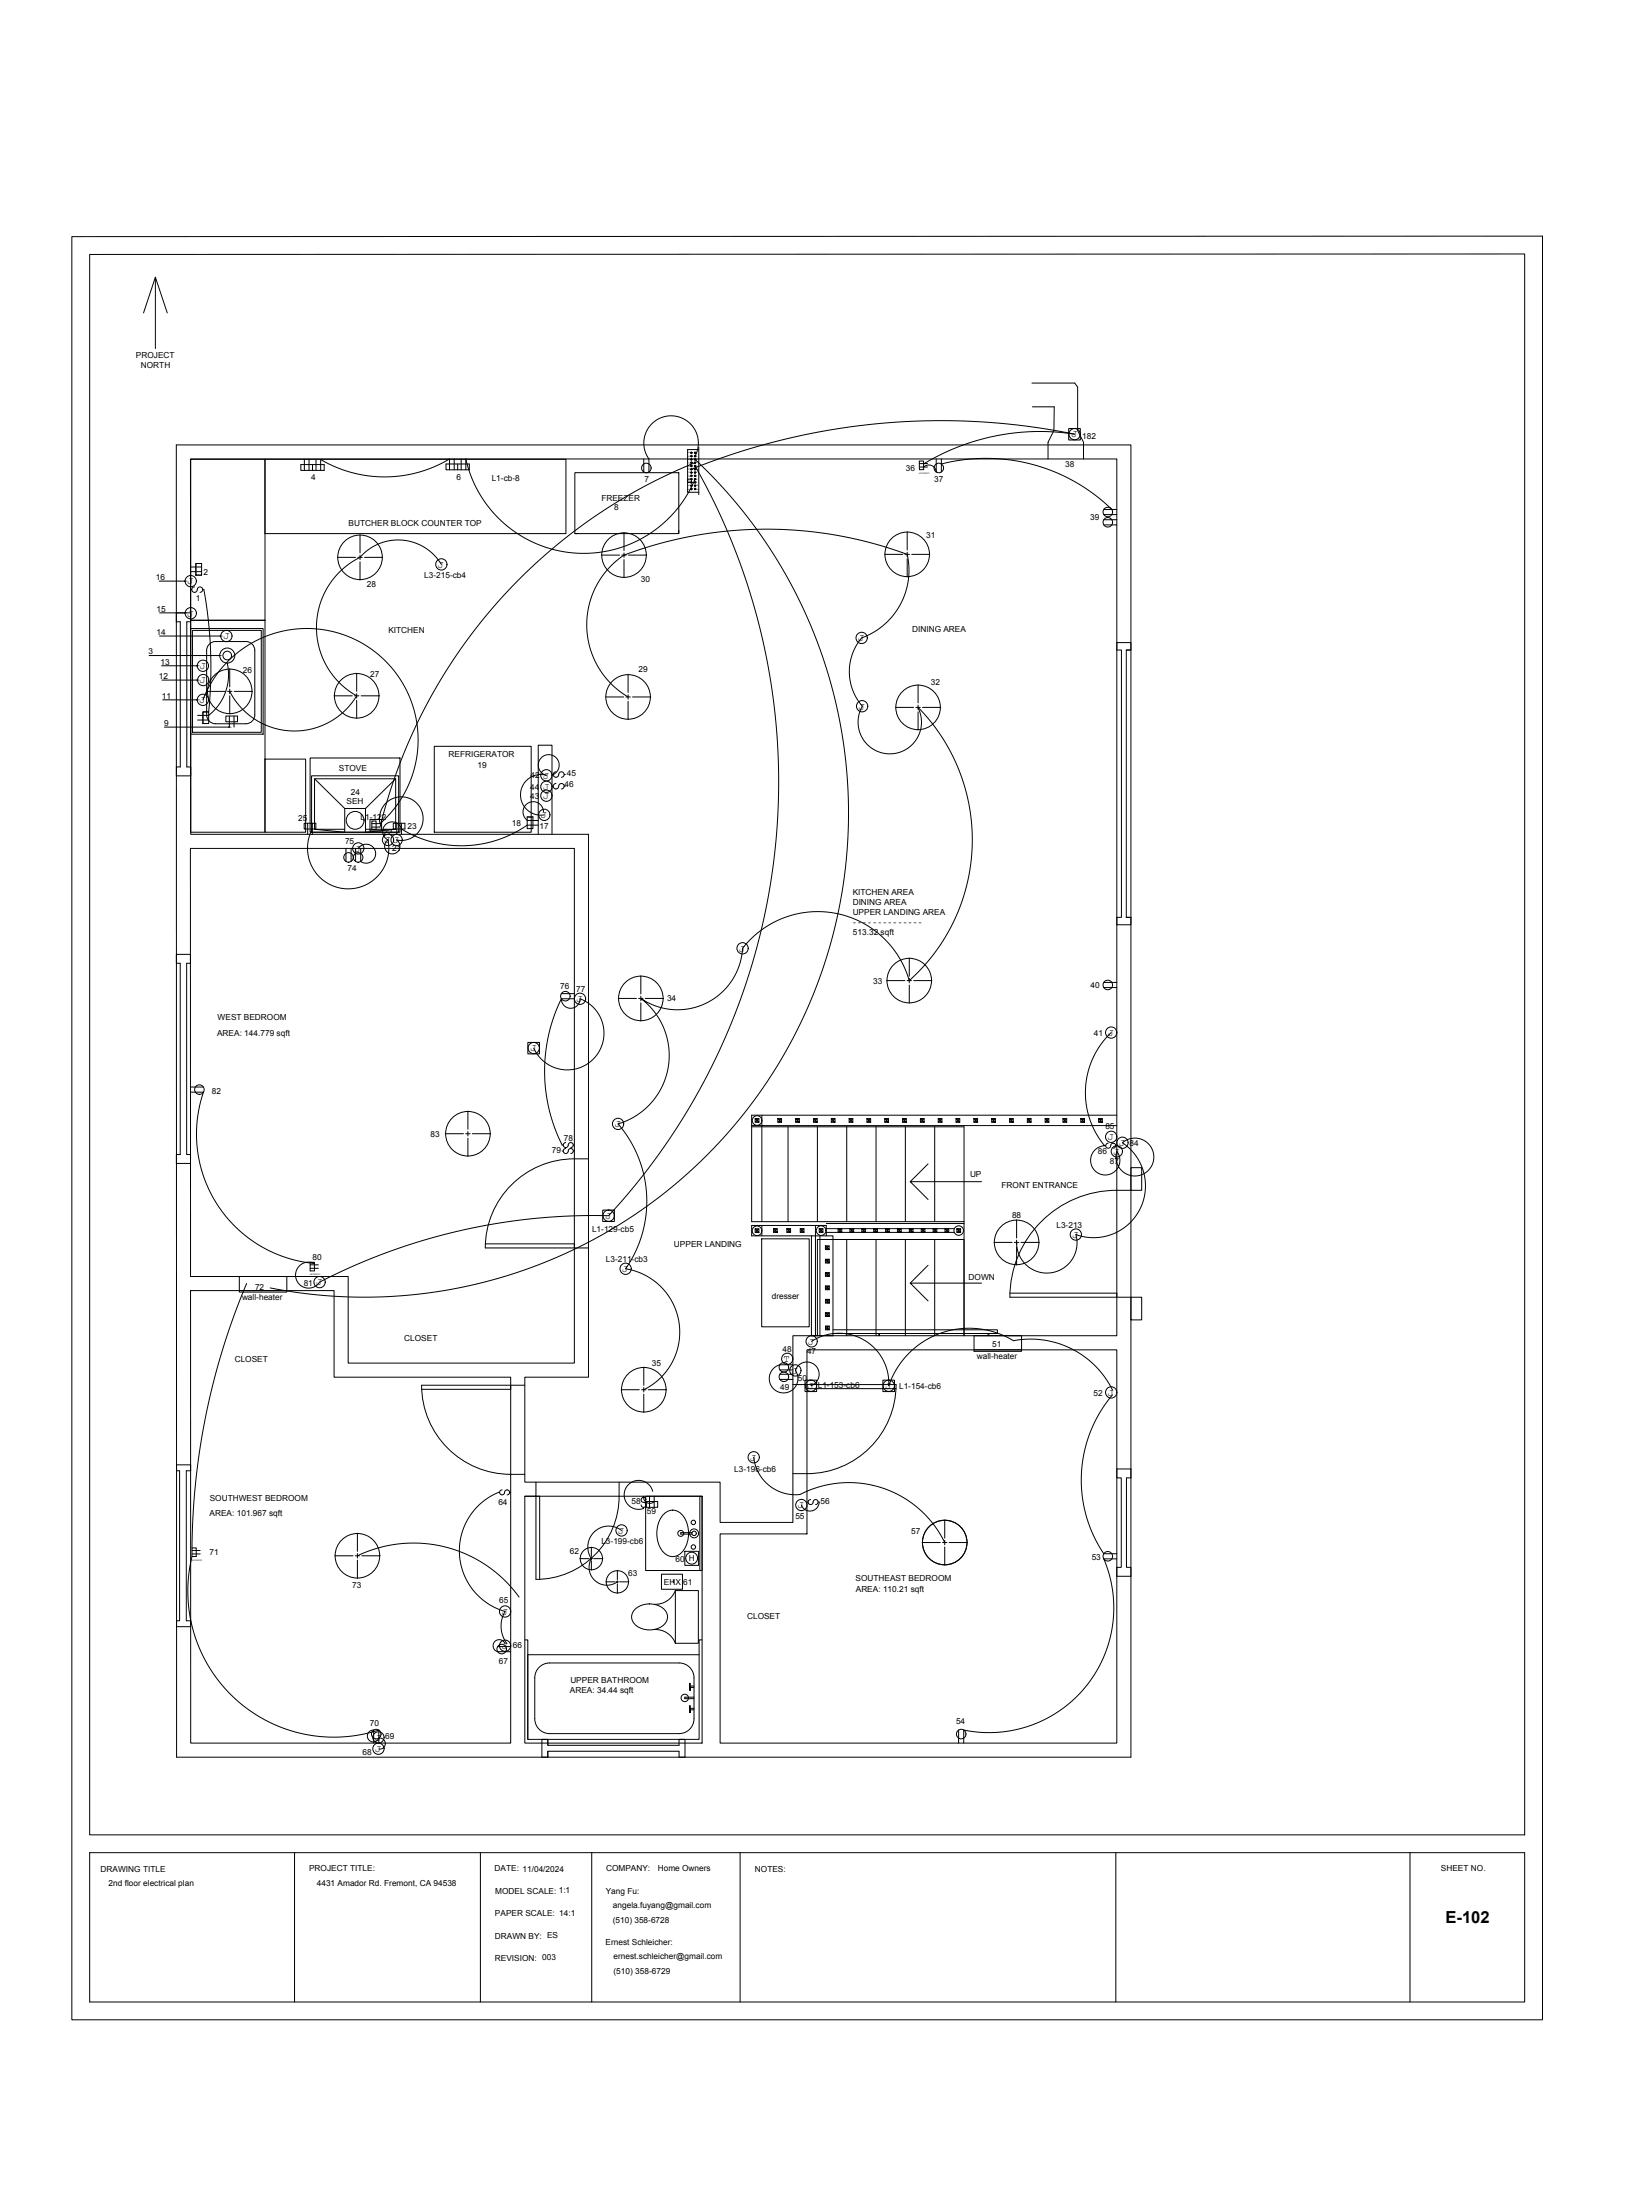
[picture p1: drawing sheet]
<svg xmlns="http://www.w3.org/2000/svg" width="914mm" height="1219mm" viewBox="0 0 914 1219" stroke-linecap="round" stroke-linejoin="round" font-family="sans-serif">
<!-- layer: E201-Electrical-2nd-floor -->
<g fill="none" stroke="#000" stroke-width=".55">
<path d="M592 237h7v7h-7zM167 257h13v4h-13zM169 255v6M171 255v6M173 257v4M175 255v6M247 257h13v3h-13zM252 254v6M254 257v3M256 254v6M357 254v8M383 251h1"/>
<path d="M383 253h1M383 255h1M383 256h1M383 258h1M383 251h.1M383 252v1M383 254v1M383 256v1M383 258v1M383 260h.1M385 251h1M385 253h1"/>
<path d="M385 255h1M385 256h1M385 258h1M385 258a354 354 0 0 1-48 416 327 327 0 0 0-160 37 7 7 0 0 1-10 2 7 7 0 0 1-2-10 7 7 0 0 1 9-3 72 72 0 0 1-61-95h-7M385 253a15 15 0 0 0-14-23 15 15 0 0 0-11 24v8M385 256a292 292 0 0 0-174 202h-5M385 255a268 268 0 0 1 56 318 268 268 0 0 1-291 141M385 251h.1M385 252v1M385 254v1M385 256v1M385 258v1"/>
<path d="M385 260h.1M387 249h-6v24h6M387 248v26M509 256l3-1v5h-2zM512 257a125 125 0 0 1 84-16 369 369 0 0 0-213 19M514 257h-5M514 259h-5M519 254v8a4 4 0 0 0-3-4 4 4 0 0 0-4 1M522 257a100 100 0 0 1 94 25M522 254v8M249 260v-6a70 70 0 0 1-71 1v6M258 260v-6a67 67 0 0 0 60 52 67 67 0 0 0 67-40"/>
<path d="M381 266h2v1h-2zM383 260h1M383 262h1M383 264h1M383 266h1M383 267h1M383 269h1M383 271h1M383 261v1M383 263v1M383 265v1M383 267v1"/>
<path d="M383 269v1M383 271h.1M385 260h1M385 262h1M385 264h1M385 266h1M385 267h1M385 269h1M385 271h1M385 261v1M385 263v1M385 265v1"/>
<path d="M385 267v1M385 269v1M385 271h.1M200 296v10M346 295v10M503 295v10M612 288h7M612 282h7M612 291h7M612 285h7M106 314h6M106 317h6"/>
<path d="M109 312h3v7h-3zM109 319h3M112 312h-3v7M187 309h10M198 309h3M200 308v2M200 311v10M202 309h10M245 313a28 28 0 0 0-45-4 43 43 0 0 0-2 77 40 40 0 0 1-71-3M333 308h10M345 308h2M346 306v3"/>
<path d="M346 310v10M348 308h10M490 307h10M502 307h2M503 306v2M503 310v10M505 307h10M88 322h14M88 340h14M106 327h.1M108 325a1.6 1.6 0 0 0-2 2 1.6 1.6 0 0 0 2 1 1.6 1.6 0 0 0 1-2 1.5 1.5 0 0 1 3 0 1.5 1.5 0 0 1-1 2M112 327h1a242 242 0 0 1 3 68h-4v6"/>
<path d="M88 352h34M83 363h38M90 369h19M90 377h19M126 367a29 29 0 0 1-10 29h-6M127 371v10M198 373v10M348 374v10M509 379v11M90 388h19M110 399h6M112 395h4v6h-4z"/>
<path d="M112 388a62 62 0 0 1 93-29 62 62 0 0 1 6 97M115 383h10M125 397h7v3h-7zM126 383h3M127 397v6M127 382v2M127 386v10M130 397v6M130 383h10M185 386h10M196 386h3M198 384v3"/>
<path d="M198 388v10M200 386h10M336 386h10M347 386h2M348 386a46 46 0 0 1-2-78 224 224 0 0 1 157-1 40 40 0 0 1-26 47 29 29 0 0 0 1 37 18 18 0 0 0 15 27 18 18 0 0 0 16-26M348 385v2M348 389v10M351 386h10M496 392h10M508 392h2M509 392a105 105 0 0 1-5 151 53 53 0 0 0-41-37 53 53 0 0 0-51 20 36 36 0 0 1-57 27 40 40 0 0 1 15 39 40 40 0 0 1-27 31 66 66 0 0 1 4 80 36 36 0 0 1 29 30 36 36 0 0 1-19 37M509 391v2"/>
<path d="M509 394v11M511 392h10M91 403h36M306 429a6 6 0 0 0 2-8 6 6 0 0 0-9-1 6 6 0 0 0 2 9l2 1a11 11 0 0 0-15 10 11 11 0 0 0 14 12M306 436h1M308 428a1.5 1.5 0 0 0-1 1 1.5 1.5 0 0 0 1 2M308 434a1.5 1.5 0 0 0-1 2 1.5 1.5 0 0 0 1 1M308 431l1-1a1.7 1.7 0 0 1 2-2 1.7 1.7 0 0 1 2 2l-2 1M308 437h1a1.8 1.8 0 0 1 2-3 1.7 1.7 0 0 1 2 2l-2 1M313 429h.1M313 436h.1M169 456h6v3h-6z"/>
<path d="M171 456v6M173 459a23 23 0 0 0 17 33 23 23 0 0 0 25-27M173 456v6M205 454h6v7h-6zM206 455h2v5h-2zM206 456h5M211 456a12 12 0 0 1 10-14 12 12 0 0 1 13 12 12 12 0 0 1-14 11 4 4 0 0 1 1 7 4 4 0 0 1-7 0 4 4 0 0 1 1-7M218 456h6v3h-6zM220 456v6M222 456v6M292 453h3v6h-3zM292 455h6"/>
<path d="M298 457a13 13 0 0 0-10 3 63 63 0 0 1-66-1 5 5 0 0 0-8-2 5 5 0 0 0 1 8M301 450a6 6 0 0 0-8-5 6 6 0 0 0-1 10M192 470v7M195 470v7M197 470v7M199 470a5 5 0 0 1 7-1 5 5 0 0 1 1 7 5 5 0 0 1-7 1M200 470v7M504 531v10M311 551h7M311 554a5 5 0 0 0 5 5 5 5 0 0 0 5-5 20 20 0 0 1 8 33 20 20 0 0 1-33-6M311 554a91 91 0 0 0 1 81M311 554h7"/>
<path d="M343 553h10M354 553h2M355 541v10M355 552v3M355 556v10M358 553h10M491 543h10M503 543h2M504 542v3M504 546v10M506 543h10M619 547h-7"/>
<path d="M619 544h-7M293 578h6v6h-6zM616 572a46 46 0 0 0-4 63 8 8 0 0 0-7 10 8 8 0 0 0 11 5 8 8 0 0 0 3-12 11 11 0 0 0 10 14 11 11 0 0 0 10-15 11 11 0 0 0-17-4 29 29 0 0 1 10 37 29 29 0 0 1-36 14 17 17 0 0 1-14 21 17 17 0 0 1-19-16M106 602h7M259 616v10M247 628h10M258 628h3M259 627v3M259 631v10M262 628h10M312 638h.1M314 633a1.4 1.4 0 0 0-2 2 1.4 1.4 0 0 0 2 1 1.4 1.4 0 0 0 1-2l1-1"/>
<path d="M314 636a1.4 1.4 0 0 0-2 2 1.4 1.4 0 0 0 2 1 1.4 1.4 0 0 0 1-2l1-1M316 633a1.4 1.4 0 0 1 2 2 1.4 1.4 0 0 1-2 1M316 636a1.4 1.4 0 0 1 2 2 1.4 1.4 0 0 1-2 1M318 635h.1M318 638h.1M612 635h1M614 634a1.4 1.4 0 0 0-1 1 1.4 1.4 0 0 0 2 1 1.4 1.4 0 0 0 1-2 1.4 1.4 0 0 1 2 0 1.4 1.4 0 0 1-1 2M618 635h1M334 671h6v6h-6zM563 676v10M172 700h2v4h-2zM551 689h10"/>
<path d="M562 689h3M563 687v3M563 691v10M566 689h10M133 707h26v9h-26zM133 715h26M137 711a385 385 0 0 0-31 147M172 701h4M172 703h4M357 758v10M432 759h7M439 756h-7a8 8 0 0 0-5 11 8 8 0 0 0 11 4 8 8 0 0 0 3-12 7 7 0 0 1 11-2 7 7 0 0 1-3 11"/>
<path d="M450 743a28 28 0 0 1 29 0 28 28 0 0 1 14 25 47 47 0 0 1 69-25 51 51 0 0 1 55 27M540 740h26v9h-26zM540 748h26M344 770h10M356 770h2M357 769v2M357 773v10M359 770h10M432 762h7M432 764h7M446 765h7v6h-7zM489 765h7v6h-7z"/>
<path d="M617 773a73 73 0 0 0-5 88h7M418 808a23 23 0 0 0 25 20 59 59 0 0 1 81 27M277 827a35 35 0 0 0-22 34 35 35 0 0 0 25 32 16 16 0 0 0 1 18M278 826a1.4 1.4 0 0 0-1 1 1.4 1.4 0 0 0 2 1 1.4 1.4 0 0 0 1-1 1.4 1.4 0 0 1 2-1 1.4 1.4 0 0 1-1 2M282 827h1M357 830v-1a3 3 0 0 0 2 4 3 3 0 0 0 4-1M358 832h6v3h-6zM358 831a1.4 1.4 0 0 0-2-1 1.4 1.4 0 0 0-1 2 1.4 1.4 0 0 0 2 1 1.4 1.4 0 0 1 0 2 1.4 1.4 0 0 1-2-1M360 829v6M362 826a8 8 0 0 0-10-5 8 8 0 0 0-6 10 8 8 0 0 0 11 5v-1M363 829v6M447 832h1"/>
<path d="M449 831a1.4 1.4 0 0 0-1 2 1.4 1.4 0 0 0 2 1 1.4 1.4 0 0 0 1-2 1.4 1.4 0 0 1 2 0 1.4 1.4 0 0 1-1 2M453 832h1a5 5 0 0 1-4 5 5 5 0 0 1-6-3M106 858h3v5h-3zM106 859h5M198 850v10M328 857v6M344 848a12 12 0 0 0-15 1 12 12 0 0 0-1 15 10 10 0 0 0 2 12 10 10 0 0 0 12 1M380 860h7v7h-7zM511 855h10M522 855h3M524 842v10M524 854v2"/>
<path d="M524 857v10M526 855h10M106 863a81 81 0 0 0 104 96v7M106 861h5M186 862h10M197 862h2M198 862a72 72 0 0 1 90 23M198 861v2M198 865v10M201 862h10M321 864h5M327 864h1"/>
<path d="M328 863v1M328 865v5M329 864h5M336 877h5M342 877h1M342 870v5M342 876v1M342 878v5M343 877h5M367 872h11v9h-11zM619 864h-7a69 69 0 0 1-78 95v7M276 912h7"/>
<path d="M280 911a3 3 0 0 0-6-1 3 3 0 0 0 2 5h7M531 959v7M207 966v-7a3 3 0 0 0-3 3 3 3 0 0 0 2 3 3 3 0 0 0 4-2 3 3 0 0 1 4 3 3 3 0 0 1-4 3"/>
<circle cx="358" cy="259" r="2.6"/>
<circle cx="383" cy="258" r=".4"/>
<circle cx="383" cy="255" r=".4"/>
<circle cx="383" cy="256" r=".4"/>
<circle cx="383" cy="253" r=".4"/>
<circle cx="383" cy="251" r=".4"/>
<circle cx="385" cy="253" r=".4"/>
<circle cx="385" cy="251" r=".4"/>
<circle cx="385" cy="255" r=".4"/>
<circle cx="385" cy="258" r=".4"/>
<circle cx="385" cy="256" r=".4"/>
<circle cx="520" cy="259" r="2.6"/>
<circle cx="596" cy="241" r="3"/>
<circle cx="383" cy="271" r=".4"/>
<circle cx="383" cy="260" r=".4"/>
<circle cx="383" cy="266" r=".4"/>
<circle cx="383" cy="267" r=".4"/>
<circle cx="383" cy="264" r=".4"/>
<circle cx="383" cy="262" r=".4"/>
<circle cx="383" cy="269" r=".4"/>
<circle cx="385" cy="269" r=".4"/>
<circle cx="385" cy="262" r=".4"/>
<circle cx="385" cy="264" r=".4"/>
<circle cx="385" cy="266" r=".4"/>
<circle cx="385" cy="260" r=".4"/>
<circle cx="385" cy="271" r=".4"/>
<circle cx="385" cy="267" r=".4"/>
<circle cx="614" cy="284" r="2.6"/>
<circle cx="614" cy="289" r="2.6"/>
<circle cx="200" cy="309" r="12"/>
<circle cx="245" cy="313" r="3"/>
<circle cx="346" cy="308" r="12"/>
<circle cx="503" cy="307" r="12"/>
<circle cx="106" cy="322" r="3"/>
<circle cx="106" cy="340" r="3"/>
<circle cx="125" cy="352" r="3"/>
<circle cx="478" cy="354" r="3"/>
<circle cx="112" cy="369" r="3"/>
<circle cx="113" cy="377" r="3"/>
<circle cx="126" cy="363" r="4"/>
<circle cx="112" cy="388" r="3"/>
<circle cx="127" cy="383" r="12"/>
<circle cx="198" cy="386" r="12"/>
<circle cx="348" cy="386" r="12"/>
<circle cx="478" cy="391" r="3"/>
<circle cx="509" cy="392" r="12"/>
<circle cx="303" cy="430" r="3"/>
<circle cx="303" cy="436" r="3"/>
<circle cx="302" cy="452" r="3"/>
<circle cx="303" cy="441" r="3"/>
<circle cx="193" cy="475" r="2.6"/>
<circle cx="198" cy="475" r="2.6"/>
<circle cx="199" cy="470" r="3"/>
<circle cx="215" cy="465" r="3"/>
<circle cx="220" cy="465" r="3"/>
<circle cx="412" cy="526" r="3"/>
<circle cx="313" cy="552" r="2.6"/>
<circle cx="321" cy="554" r="3"/>
<circle cx="355" cy="553" r="12"/>
<circle cx="504" cy="543" r="12"/>
<circle cx="614" cy="546" r="2.6"/>
<circle cx="616" cy="572" r="3"/>
<circle cx="296" cy="581" r="3"/>
<circle cx="111" cy="604" r="2.6"/>
<circle cx="259" cy="628" r="12"/>
<circle cx="343" cy="623" r="3"/>
<circle cx="616" cy="630" r="3"/>
<circle cx="619" cy="638" r="3"/>
<circle cx="622" cy="633" r="3"/>
<circle cx="337" cy="674" r="3"/>
<circle cx="563" cy="689" r="12"/>
<circle cx="596" cy="684" r="3"/>
<circle cx="177" cy="711" r="3"/>
<circle cx="347" cy="703" r="3"/>
<circle cx="434" cy="758" r="2.6"/>
<circle cx="436" cy="753" r="3"/>
<circle cx="441" cy="759" r="3"/>
<circle cx="450" cy="743" r="3"/>
<circle cx="357" cy="770" r="12"/>
<circle cx="434" cy="763" r="2.6"/>
<circle cx="449" cy="768" r="3"/>
<circle cx="493" cy="768" r="3"/>
<circle cx="616" cy="772" r="3"/>
<circle cx="418" cy="808" r="3"/>
<circle cx="444" cy="834" r="3"/>
<circle cx="344" cy="848" r="3"/>
<circle cx="524" cy="855" r="12"/>
<circle cx="198" cy="862" r="12"/>
<circle cx="328" cy="864" r="6"/>
<circle cx="342" cy="877" r="6"/>
<circle cx="383" cy="864" r="3"/>
<circle cx="614" cy="862" r="2.6"/>
<circle cx="280" cy="893" r="3"/>
<circle cx="278" cy="914" r="2.6"/>
<circle cx="280" cy="912" r="3"/>
<circle cx="209" cy="961" r="2.6"/>
<circle cx="210" cy="969" r="3"/>
<circle cx="210" cy="963" r="3"/>
<circle cx="533" cy="961" r="2.6"/>
</g>
<!-- layer: A201-Floorplan-2nd-floor -->
<g fill="none" stroke="#000" stroke-width=".55">
<path d="M572 212h24l1 3v24l3 6v9M572 225h12v14l-3 6v9M98 247h529v727h-529zM106 254h513v486h-180v104h-40v-23h-108v-58h35v-301h-220zM106 255h41v89h-41zM147 255h167v41h-167zM319 262h57v34h-57zM376 294v2M98 340h8v5h-2v80h2v5h-8M98 345h2v80h-2M106 348h40v59h-40zM106 344h41v117h-41z"/>
<path d="M107 349h38v57h-38zM116 357l3-1h17a5 5 0 0 1 5 4v36a5 5 0 0 1-5 5h-17a5 5 0 0 1-4-5v-36v-1zM624 360h3v-4h-8v4h2v148h-2v4h8v-4h-3M627 360h-3v148M241 414h53v47h-53zM147 421h22v40h-22zM172 420h50v41h-50zM173 430h48v31h-48zM174 432l17 16M219 432l-16 16h-12v13l-17-1M191 460h-17v-28h45v28h-16M203 448v13l16-1"/>
<path d="M106 470h212v285h-125v-48h-87zM298 462v-49h8v49M624 508h3M98 529h8v5h-3v106h3v5h-8M98 534h2v106h-2M419 620h2v2l-2-2v2h2M420 620v2M421 620l-2 2M422 618v59M431 620h2v2l-2-2v2h2M432 620v2M433 620l-2 2"/>
<path d="M441 620h2v2l-2-2v2h2M442 620v2M443 620l-2 2M451 620h2v2l-2-2v2h2M452 620v2M453 620l-2 2M461 620h2v2l-2-2v2h2M462 620v2M463 620l-2 2M471 620h2v2l-2-2v2h2M472 620v2M473 620l-2 2"/>
<path d="M480 620h3v2l-3-2v2h3M481 620v2M483 620l-3 2M490 620h2v2l-2-2v2h2M491 620v2M492 620l-2 2M500 620h2v2l-2-2v2h2M501 620v2M502 620l-2 2M510 620h2v2l-2-2v2h2M511 620v2M512 620l-2 2"/>
<path d="M520 620h2v2l-2-2v2h2M521 620v2M522 620l-2 2M530 620h2v2l-2-2v2h2M531 620v2M532 620l-2 2M540 620h2v2l-2-2v2h2M541 620v2M542 620l-2 2M550 620h2v2l-2-2v2h2M551 620v2M552 620l-2 2"/>
<path d="M559 620h3v2l-3-2v2h3M560 620v2M562 620l-3 2M569 620h2v2l-2-2v2h2M570 620v2M571 620l-2 2M579 620h2v2l-2-2v2h2M580 620v2M581 620l-2 2M589 620h2v2l-2-2v2h2M590 620v2M591 620l-2 2"/>
<path d="M599 620h2v2l-2-2v2h2M600 620v2M601 620l-2 2M609 620h2v2l-2-2v2h2M610 620v2M611 620l-2 2M619 618h-202v59h117M417 624h117v116v-53h-81v53M417 624h202M437 624v53M453 624v53M469 624v53"/>
<path d="M485 624v53M502 624v53M518 624v53M326 642a52 52 0 0 0-47 19 49 49 0 0 0-10 31h57M514 645l-10 10M544 655h-40l10 10M627 647h6v13h-6zM627 660a60 60 0 0 0-67 51v8M422 679v6M452 679v61M458 678h76M269 689h49v3"/>
<path d="M419 681h2v2l-2-2v2h2M420 681v2M421 681l-2 2M422 687h26v48h-26zM429 681h2v2l-2-2v2h2M430 681v2M431 681l-2 2M436 681h2v2l-2-2v2h2M437 681v2M438 681l-2 2M443 681h3v2l-3-2v2h3M445 681v2"/>
<path d="M446 681l-3 2M450 685v55h12v-55h-45v-6h41v6M454 681h2v2l-2-2v2h2M454 685v55M455 681v2M456 681l-2 2M457 698h2v2l-2-2v2h2v-2l-2 2M457 690h2v3l-2-3v3h2M458 683h71M458 681h71M458 690v3M458 698v2"/>
<path d="M459 690l-2 3M464 681h3v2l-3-2v2h3M465 681v2M467 681l-3 2M469 687v53M471 681h2v2l-2-2v2h2M472 681v2M473 681l-2 2M478 681h2v2l-2-2v2h2M479 681v2M480 681l-2 2M484 681h2v2l-2-2v2h2"/>
<path d="M485 681v2M485 687v53M486 681l-2 2M491 681h2v2l-2-2v2h2M492 681v2M493 681l-2 2M497 681h2v2l-2-2v2h2M498 681v2M499 681l-2 2M502 687v53M504 681h2v2l-2-2v2h2M505 681v2"/>
<path d="M506 681l-2 2M511 681h2v2l-2-2v2h2M512 681v2M513 681l-2 2M517 681h2v2l-2-2v2h2M518 687v53M518 681v2M519 681l-2 2M524 681h2v2l-2-2v2h2M525 681v2M526 681l-2 2M530 681h2v2l-2-2v2h2"/>
<path d="M531 681v2M532 681l-2 2M106 715h79v48h98v203h-177zM457 713h2v2l-2-2v2h2v-2l-2 2M457 705h2v2l-2-2v2h2v-2l-2 2M458 705v2M458 713v2M514 701l-10 10M544 711h-40l10 10M560 719h67M560 717h59v2M627 719h6v12h-6z"/>
<path d="M457 727h2v3l-2-3v3h2v-3l-2 3M457 735h3v2l-3-2v2h3M457 720h3v2l-3-2v2h3M458 727v3M459 720v2M459 735v2M460 735l-3 2M460 720l-3 2M462 737h91v2h-91M487 739v1M548 739v1M447 748h172v218h-220v-116h48z"/>
<path d="M234 770h49v-2h-49a49 49 0 0 0 49 49h8M283 768h8M439 767h8M497 767a49 49 0 0 1-50 50h-8M497 767h-50v3h50M98 812h8v3h-3v83h3v3h-8M98 815h2v83h-2M619 814h8v5h-3v50h3v5h-8v-5h2v-50h-2zM291 829h98v137h-98zM297 821v8h-6M343 821a48 48 0 0 1-16 43 46 46 0 0 1-30 11v-46h2v46M358 829h31v41h-31z"/>
<path d="M368 839a7 7 0 0 1 12 4 15 15 0 0 1-5 19 9 9 0 0 1-10-8 16 16 0 0 1 3-15zM388 829v41M383 849h-6v1h6M352 892a11 11 0 0 1 18 3 9 9 0 0 1-11 8 8 8 0 0 1-9-9zM374 881h13v30h-13M374 881v30M374 881a12 12 0 0 1-11 8M291 909h1v55h95v-55h2M363 903a12 12 0 0 1 11 8M387 917h-95v47M299 924l2-2h4h71a8 8 0 0 1 9 8v23a8 8 0 0 1-9 8h-71a8 8 0 0 1-9-8v-24l1-2zM383 934h2"/>
<path d="M385 935h-2v2v-4h-1v4h1M383 947h2M385 948h-2v1v-4h-1v4h1M385 941h-6h6M304 964v3h72v-3h4v10h-4v-3h-72v3M304 967v-3h-4v10h4v-3"/>
<circle cx="126" cy="363" r="2.4"/>
<circle cx="197" cy="455" r="5"/>
<circle cx="420" cy="621" r="2.7"/>
<circle cx="420" cy="682" r="2.7"/>
<circle cx="455" cy="682" r="2.7"/>
<circle cx="531" cy="682" r="2.6"/>
<circle cx="377" cy="850" r="1.6"/>
<circle cx="384" cy="857" r="1.2"/>
<circle cx="384" cy="844" r="1.2"/>
<circle cx="385" cy="850" r="2.5"/>
<circle cx="385" cy="850" r="1.2"/>
<circle cx="379" cy="941" r="2.1"/>
</g>
<!-- layer: A201-Text -->
<path d="M319 296h1" fill="none" stroke="#000" stroke-width=".55"/>
<!-- layer: 00-page-edge -->
<path d="M40 131h815v988h-815zM50 141h795v876h-795zM86 154v39M80 173l6-19 7 19" fill="none" stroke="#000" stroke-width=".55"/>
<!-- layer: Title Block -->
<path d="M50 1027h795v82h-795zM163 1027v82M266 1027v82M328 1027v82M410 1027v82M618 1027v82M781 1027v82" fill="none" stroke="#000" stroke-width=".55"/>
<!-- layer: 0 -->
<path d="M50 1037h.1M50 1040h.1" fill="none" stroke="#4c4c4c" stroke-width=".55"/>
<!-- layer: Cover-Text-Tables -->
<path d="M373 875v2" fill="none" stroke="#000" stroke-width=".55"/>
<text font-size="9.2" x="801" y="1066">E-102</text>
<g font-size="5.8">
<text x="594" y="242">J</text>
<text x="243" y="315">J</text>
<text x="104" y="324">J</text>
<text x="104" y="342">J</text>
<text x="124" y="354">J</text>
<text x="475" y="355">J</text>
<text x="110" y="371">J</text>
<text x="111" y="378">J</text>
<text x="110" y="390">J</text>
<text x="476" y="393">J</text>
<text x="301" y="431">J</text>
<text x="301" y="438">J</text>
<text x="301" y="443">J</text>
<text x="300" y="453">J</text>
<text x="213" y="467">J J</text>
<text x="197" y="472">J</text>
<text x="409" y="527">J</text>
<text x="319" y="555">J</text>
<text x="614" y="574">J</text>
<text x="294" y="582">J</text>
<text x="340" y="625">J</text>
<text x="614" y="632">J</text>
<text x="620" y="635">J</text>
<text x="617" y="640">J</text>
<text x="335" y="675">J</text>
<text x="594" y="686">J</text>
<text x="345" y="705">J</text>
<text x="175" y="712">J</text>
<text x="448" y="745">J</text>
<text x="434" y="755">T</text>
<text x="439" y="761">J</text>
<text x="447" y="770">J</text>
<text x="491" y="770">J</text>
<text x="614" y="773">J</text>
<text x="416" y="809">J</text>
<text x="442" y="836">J</text>
<text x="342" y="850">J</text>
<text x="278" y="895">J</text>
<text x="278" y="914">J</text>
<text x="208" y="965">J</text>
<text x="208" y="971">J</text>
</g>
<g font-size="4.6">
<text x="75" y="198">PROJECT</text>
<text x="78" y="204">NORTH</text>
<text x="600" y="243">182</text>
<text x="502" y="261">36</text>
<text x="590" y="259">38</text>
<text x="172" y="266">4</text>
<text x="253" y="266">6</text>
<text x="272" y="267">L1-cb-8</text>
<text x="357" y="267">7</text>
<text x="518" y="267">37</text>
<text x="333" y="278">FREEZER</text>
<text x="340" y="283">8</text>
<text x="193" y="292">BUTCHER BLOCK COUNTER TOP</text>
<text x="604" y="288">39</text>
<text x="513" y="298">31</text>
<text x="86" y="321">16</text>
<text x="113" y="318">2</text>
<text x="235" y="320">L3-215-cb4</text>
<text x="355" y="323">30</text>
<text x="203" y="326">28</text>
<text x="109" y="333">1</text>
<text x="87" y="339">15</text>
<text x="87" y="352">14</text>
<text x="215" y="351">KITCHEN</text>
<text x="505" y="350">DINING AREA</text>
<text x="82" y="363">3</text>
<text x="89" y="368">13</text>
<text x="88" y="376">12</text>
<text x="135" y="373">26</text>
<text x="205" y="375">27</text>
<text x="354" y="372">29</text>
<text x="516" y="380">32</text>
<text x="90" y="387">11</text>
<text x="91" y="402">9</text>
<text x="249" y="419">REFRIGERATOR</text>
<text x="265" y="426">19</text>
<text x="188" y="427">STOVE</text>
<text x="294" y="431">42</text>
<text x="314" y="430">45</text>
<text x="294" y="438">44</text>
<text x="313" y="436">46</text>
<text x="194" y="441">24</text>
<text x="294" y="443">43</text>
<text x="192" y="445">SEH</text>
<text x="165" y="455">25</text>
<text x="200" y="455">L1-122</text>
<text x="226" y="459">23</text>
<text x="284" y="458">18</text>
<text x="299" y="459">17</text>
<text x="191" y="467">75</text>
<text x="212" y="463">22</text>
<text x="217" y="471">21</text>
<text x="193" y="483">74</text>
<text x="473" y="496">KITCHEN AREA</text>
<text x="473" y="501">DINING AREA</text>
<text x="473" y="507">UPPER LANDING AREA</text>
<text x="473" y="512">- - - - - - - - - - - - - -</text>
<text x="473" y="518">513.32 sqft</text>
<text x="484" y="545">33</text>
<text x="310" y="548">76</text>
<text x="319" y="550">77</text>
<text x="604" y="548">40</text>
<text x="370" y="555">34</text>
<text x="121" y="565">WEST BEDROOM</text>
<text x="120" y="574">AREA: 144.779 sqft</text>
<text x="606" y="574">41</text>
<text x="117" y="606">82</text>
<text x="613" y="626">85</text>
<text x="239" y="630">83</text>
<text x="312" y="632">78</text>
<text x="626" y="635">84</text>
<text x="306" y="639">79</text>
<text x="608" y="640">86</text>
<text x="615" y="645">87</text>
<text x="538" y="652">UP</text>
<text x="555" y="658">FRONT ENTRANCE</text>
<text x="561" y="675">88</text>
<text x="328" y="683">L1-129-cb5</text>
<text x="585" y="680">L3-213</text>
<text x="374" y="691">UPPER LANDING</text>
<text x="173" y="698">80</text>
<text x="336" y="699">L3-211-cb3</text>
<text x="168" y="712">81</text>
<text x="537" y="709">DOWN</text>
<text x="141" y="715">72</text>
<text x="428" y="720">dresser</text>
<text x="134" y="720">wall-heater</text>
<text x="224" y="743">CLOSET</text>
<text x="434" y="749">48</text>
<text x="550" y="747">51</text>
<text x="130" y="755">CLOSET</text>
<text x="447" y="751">47</text>
<text x="541" y="753">wall-heater</text>
<text x="361" y="757">35</text>
<text x="442" y="765">50</text>
<text x="432" y="770">49</text>
<text x="453" y="769">L1-153-cb6</text>
<text x="498" y="770">L1-154-cb6</text>
<text x="606" y="773">52</text>
<text x="407" y="816">L3-196-cb6</text>
<text x="116" y="832">SOUTHWEST BEDROOM</text>
<text x="350" y="834">58</text>
<text x="455" y="833">56</text>
<text x="276" y="834">64</text>
<text x="359" y="839">59</text>
<text x="116" y="840">AREA: 101.967 sqft</text>
<text x="441" y="842">55</text>
<text x="505" y="850">57</text>
<text x="333" y="856">L3-199-cb6</text>
<text x="116" y="862">71</text>
<text x="316" y="861">62</text>
<text x="374" y="866">60</text>
<text x="382" y="865">H</text>
<text x="605" y="864">53</text>
<text x="348" y="874">63</text>
<text x="474" y="876">SOUTHEAST BEDROOM</text>
<text x="195" y="880">73</text>
<text x="368" y="878">EHX</text>
<text x="379" y="879">61</text>
<text x="474" y="882">AREA: 110.21 sqft</text>
<text x="277" y="888">65</text>
<text x="414" y="897">CLOSET</text>
<text x="284" y="913">66</text>
<text x="276" y="922">67</text>
<text x="316" y="933">UPPER BATHROOM</text>
<text x="316" y="938">AREA: 34.44 sqft</text>
<text x="205" y="957">70</text>
<text x="530" y="955">54</text>
<text x="213" y="964">69</text>
<text x="201" y="972">68</text>
<text x="56" y="1037">DRAWING TITLE</text>
<text x="171" y="1037">PROJECT TITLE:</text>
<text x="274" y="1037">DATE: 11/04/2024</text>
<text x="336" y="1037">COMPANY:</text>
<text x="365" y="1037">Home Owners</text>
<text x="418" y="1037">NOTES:</text>
<text x="799" y="1037">SHEET NO.</text>
<text x="60" y="1045">2nd floor electrical plan</text>
<text x="176" y="1045">4431 Amador Rd. Fremont, CA 94538</text>
<text x="274" y="1050">MODEL SCALE: 1:1</text>
<text x="336" y="1049">Yang Fu:</text>
<text x="274" y="1062">PAPER SCALE: 14:1</text>
<text x="340" y="1057">angela.fuyang@gmail.com</text>
<text x="340" y="1066">(510) 358-6728</text>
<text x="274" y="1074">DRAWN BY: ES</text>
<text x="336" y="1078">Ernest Schleicher:</text>
<text x="340" y="1085">ernest.schleicher@gmail.com</text>
<text x="274" y="1086">REVISION: 003</text>
<text x="340" y="1094">(510) 358-6729</text>
</g>
<g font-size="1.1">
<text x="381" y="251">nc</text>
<text x="386" y="251">1</text>
<text x="381" y="253">nc</text>
<text x="381" y="255">nc</text>
<text x="381" y="257">11</text>
<text x="386" y="253">2</text>
<text x="386" y="255">3</text>
<text x="386" y="257">4</text>
<text x="381" y="261">13</text>
<text x="381" y="262">14</text>
<text x="381" y="259">12</text>
<text x="386" y="259">5</text>
<text x="386" y="262">6</text>
<text x="386" y="260">nc</text>
<text x="509" y="263" transform="rotate(-1 509 263)">AFCI/GFCI</text>
<text x="381" y="264">15</text>
<text x="381" y="267">16</text>
<text x="381" y="269">nc</text>
<text x="386" y="270">10</text>
<text x="386" y="264">7</text>
<text x="386" y="268">9</text>
<text x="386" y="266">8</text>
<text x="381" y="271">nc</text>
<text x="386" y="271">nc</text>
<text x="172" y="707">AFCI/GFCI</text>
<text x="106" y="865">AFCI/GFCI</text>
</g>
</svg>
